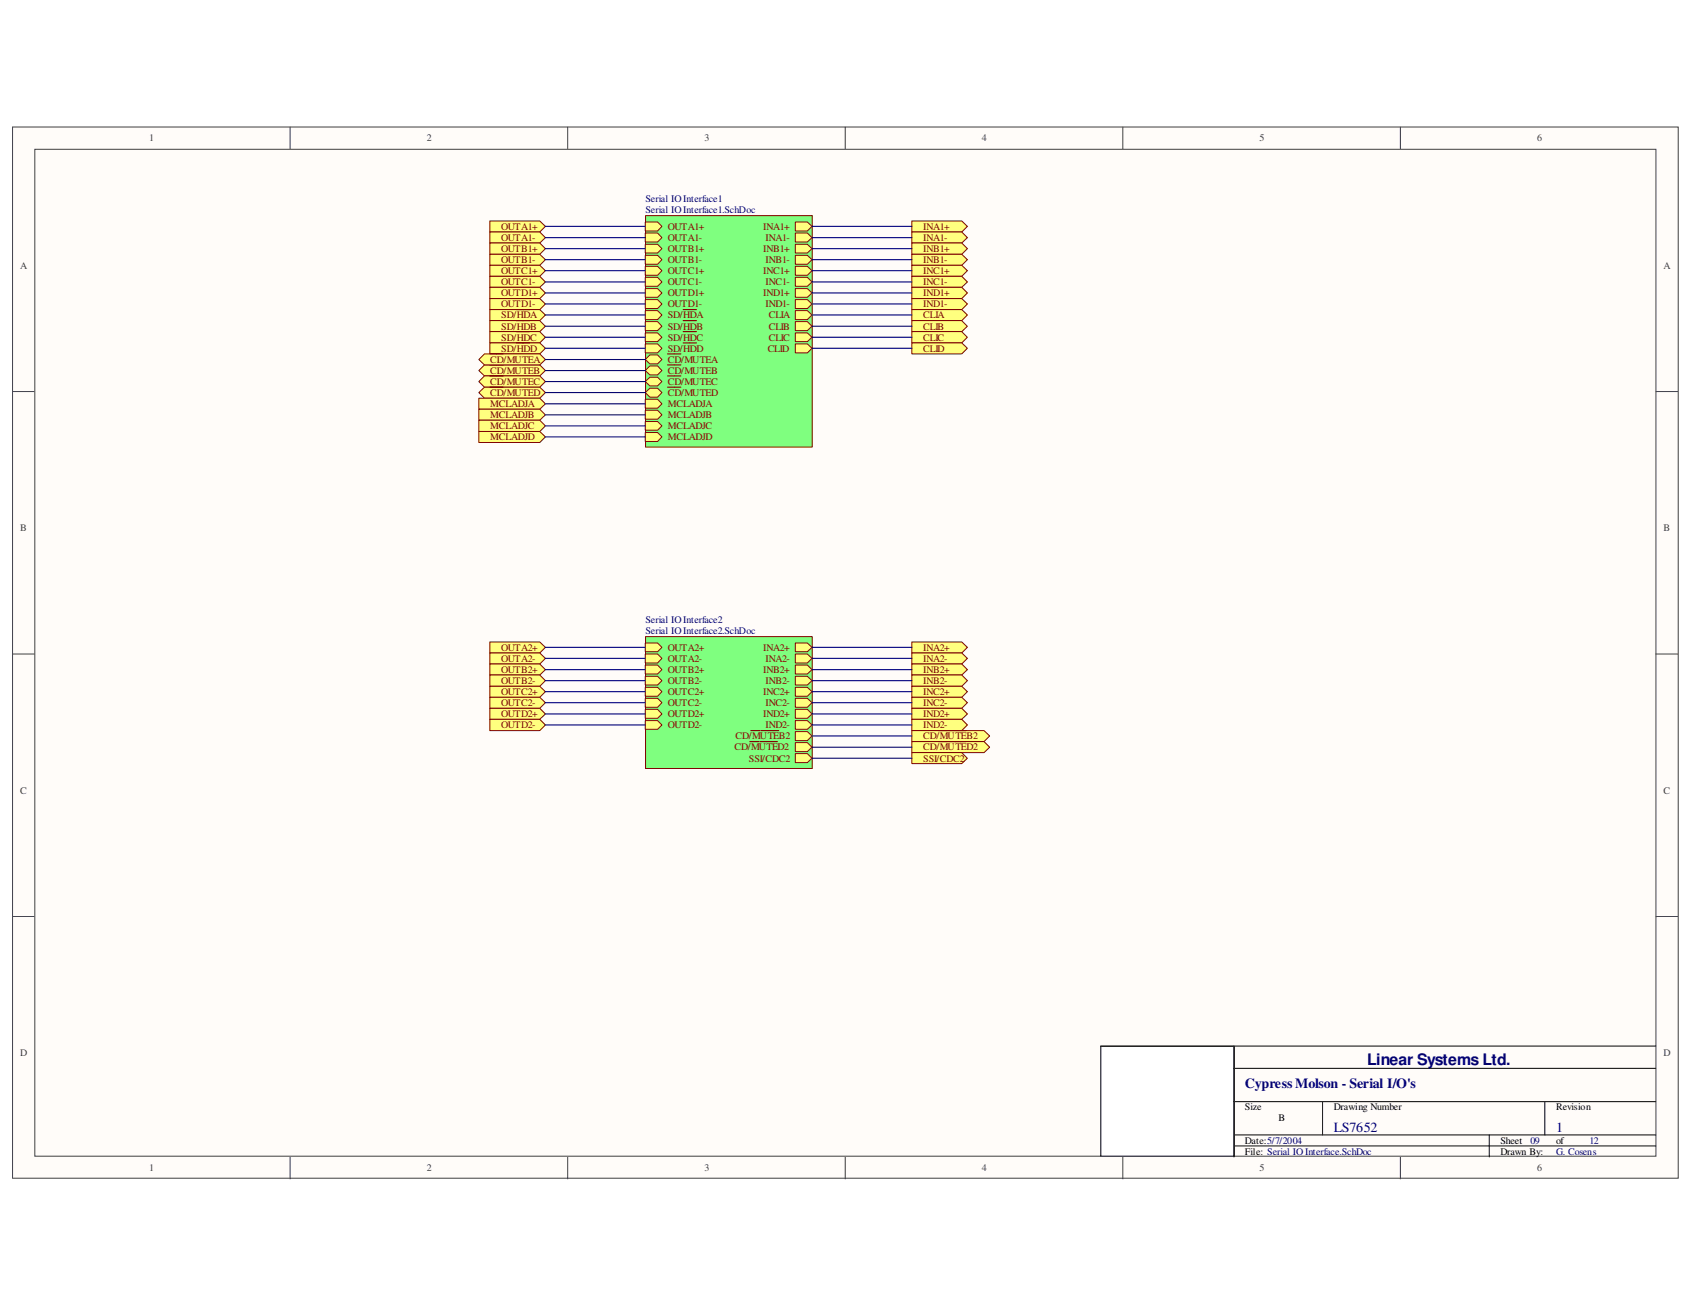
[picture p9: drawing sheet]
<svg xmlns="http://www.w3.org/2000/svg" width="279mm" height="216mm" viewBox="0 0 279 216" stroke-linecap="round" stroke-linejoin="round" font-family="sans-serif">
<path d="M2.1 21h275.4v173.8h-275.4z" fill="#fffcf9"/>
<path d="M2.1 21h275.4v173.8h-275.4z" fill="none" stroke="#3f3f3f" stroke-width=".17"/>
<path d="M5.8 24.7h268v166.4h-268z" fill="#fffcf9"/>
<g fill="none" stroke="#3f3f3f" stroke-width=".17">
<path d="M5.8 24.7h268v166.4h-268zM48 21v3.6M93.9 21v3.6M139.7 21v3.6M185.6 21v3.6M231.5 21v3.6M2.1 64.7h3.6M273.7 64.7h3.7M2.1 108.1h3.6M273.7 108.1h3.7M2.1 151.5h3.6M273.7 151.5h3.7"/>
<path d="M48 191.3v3.6M93.9 191.3v3.6M139.7 191.3v3.6M185.6 191.3v3.6M231.5 191.3v3.6"/>
</g>
<path d="M81 36.5h8.2l1 .9-1 1h-8.2z" fill-rule="evenodd" fill="#ffff7f"/>
<path d="M81 36.5h8.2l1 .9-1 1h-8.2z" fill="none" stroke="#7f0000" stroke-width=".17"/>
<path d="M81 38.4h8.2l1 .9-1 .9h-8.2z" fill-rule="evenodd" fill="#ffff7f"/>
<path d="M81 38.4h8.2l1 .9-1 .9h-8.2z" fill="none" stroke="#7f0000" stroke-width=".17"/>
<path d="M81 106.1h8.2l1 .9-1 .9h-8.2z" fill-rule="evenodd" fill="#ffff7f"/>
<path d="M81 106.1h8.2l1 .9-1 .9h-8.2z" fill="none" stroke="#7f0000" stroke-width=".17"/>
<path d="M81 107.9h8.2l1 .9-1 1h-8.2z" fill-rule="evenodd" fill="#ffff7f"/>
<path d="M81 107.9h8.2l1 .9-1 1h-8.2z" fill="none" stroke="#7f0000" stroke-width=".17"/>
<path d="M81 40.2h8.2l1 .9-1 .9h-8.2z" fill-rule="evenodd" fill="#ffff7f"/>
<path d="M81 40.2h8.2l1 .9-1 .9h-8.2z" fill="none" stroke="#7f0000" stroke-width=".17"/>
<path d="M81 42h8.2l1 .9-1 1h-8.2z" fill-rule="evenodd" fill="#ffff7f"/>
<path d="M81 42h8.2l1 .9-1 1h-8.2z" fill="none" stroke="#7f0000" stroke-width=".17"/>
<path d="M81 109.8h8.2l1 .9-1 .9h-8.2z" fill-rule="evenodd" fill="#ffff7f"/>
<path d="M81 109.8h8.2l1 .9-1 .9h-8.2z" fill="none" stroke="#7f0000" stroke-width=".17"/>
<path d="M81 111.6h8.2l1 .9-1 1h-8.2z" fill-rule="evenodd" fill="#ffff7f"/>
<path d="M81 111.6h8.2l1 .9-1 1h-8.2z" fill="none" stroke="#7f0000" stroke-width=".17"/>
<path d="M81 43.9h8.2l1 .8-1 1h-8.2z" fill-rule="evenodd" fill="#ffff7f"/>
<path d="M81 43.9h8.2l1 .8-1 1h-8.2z" fill="none" stroke="#7f0000" stroke-width=".17"/>
<path d="M81 45.7h8.2l1 .9-1 .9h-8.2z" fill-rule="evenodd" fill="#ffff7f"/>
<path d="M81 45.7h8.2l1 .9-1 .9h-8.2z" fill="none" stroke="#7f0000" stroke-width=".17"/>
<path d="M81 113.5h8.2l1 .8-1 1h-8.2z" fill-rule="evenodd" fill="#ffff7f"/>
<path d="M81 113.5h8.2l1 .8-1 1h-8.2z" fill="none" stroke="#7f0000" stroke-width=".17"/>
<path d="M81 115.3h8.2l1 .9-1 .9h-8.2z" fill-rule="evenodd" fill="#ffff7f"/>
<path d="M81 115.3h8.2l1 .9-1 .9h-8.2z" fill="none" stroke="#7f0000" stroke-width=".17"/>
<path d="M81 47.5h8.2l1 .9-1 1h-8.2z" fill-rule="evenodd" fill="#ffff7f"/>
<path d="M81 47.5h8.2l1 .9-1 1h-8.2z" fill="none" stroke="#7f0000" stroke-width=".17"/>
<path d="M81 49.4h8.2l1 .8-1 1h-8.2z" fill-rule="evenodd" fill="#ffff7f"/>
<path d="M81 49.4h8.2l1 .8-1 1h-8.2z" fill="none" stroke="#7f0000" stroke-width=".17"/>
<path d="M81 117.1h8.2l1 .9-1 .9h-8.2z" fill-rule="evenodd" fill="#ffff7f"/>
<path d="M81 117.1h8.2l1 .9-1 .9h-8.2z" fill="none" stroke="#7f0000" stroke-width=".17"/>
<path d="M81 118.9h8.2l1 .9-1 1h-8.2z" fill-rule="evenodd" fill="#ffff7f"/>
<path d="M81 118.9h8.2l1 .9-1 1h-8.2z" fill="none" stroke="#7f0000" stroke-width=".17"/>
<path d="M150.7 36.5h8.3l.9 .9-.9 1h-8.3z" fill-rule="evenodd" fill="#ffff7f"/>
<path d="M150.7 36.5h8.3l.9 .9-.9 1h-8.3z" fill="none" stroke="#7f0000" stroke-width=".17"/>
<path d="M150.7 38.4h8.3l.9 .9-.9 .9h-8.3z" fill-rule="evenodd" fill="#ffff7f"/>
<path d="M150.7 38.4h8.3l.9 .9-.9 .9h-8.3z" fill="none" stroke="#7f0000" stroke-width=".17"/>
<path d="M150.7 106.1h8.3l.9 .9-.9 .9h-8.3z" fill-rule="evenodd" fill="#ffff7f"/>
<path d="M150.7 106.1h8.3l.9 .9-.9 .9h-8.3z" fill="none" stroke="#7f0000" stroke-width=".17"/>
<path d="M150.7 107.9h8.3l.9 .9-.9 1h-8.3z" fill-rule="evenodd" fill="#ffff7f"/>
<path d="M150.7 107.9h8.3l.9 .9-.9 1h-8.3z" fill="none" stroke="#7f0000" stroke-width=".17"/>
<path d="M150.7 40.2h8.3l.9 .9-.9 .9h-8.3z" fill-rule="evenodd" fill="#ffff7f"/>
<path d="M150.7 40.2h8.3l.9 .9-.9 .9h-8.3z" fill="none" stroke="#7f0000" stroke-width=".17"/>
<path d="M150.7 42h8.3l.9 .9-.9 1h-8.3z" fill-rule="evenodd" fill="#ffff7f"/>
<path d="M150.7 42h8.3l.9 .9-.9 1h-8.3z" fill="none" stroke="#7f0000" stroke-width=".17"/>
<path d="M150.7 109.8h8.3l.9 .9-.9 .9h-8.3z" fill-rule="evenodd" fill="#ffff7f"/>
<path d="M150.7 109.8h8.3l.9 .9-.9 .9h-8.3z" fill="none" stroke="#7f0000" stroke-width=".17"/>
<path d="M150.7 111.6h8.3l.9 .9-.9 1h-8.3z" fill-rule="evenodd" fill="#ffff7f"/>
<path d="M150.7 111.6h8.3l.9 .9-.9 1h-8.3z" fill="none" stroke="#7f0000" stroke-width=".17"/>
<path d="M150.7 43.9h8.3l.9 .8-.9 1h-8.3z" fill-rule="evenodd" fill="#ffff7f"/>
<path d="M150.7 43.9h8.3l.9 .8-.9 1h-8.3z" fill="none" stroke="#7f0000" stroke-width=".17"/>
<path d="M150.7 45.7h8.3l.9 .9-.9 .9h-8.3z" fill-rule="evenodd" fill="#ffff7f"/>
<path d="M150.7 45.7h8.3l.9 .9-.9 .9h-8.3z" fill="none" stroke="#7f0000" stroke-width=".17"/>
<path d="M150.7 113.5h8.3l.9 .8-.9 1h-8.3z" fill-rule="evenodd" fill="#ffff7f"/>
<path d="M150.7 113.5h8.3l.9 .8-.9 1h-8.3z" fill="none" stroke="#7f0000" stroke-width=".17"/>
<path d="M150.7 115.3h8.3l.9 .9-.9 .9h-8.3z" fill-rule="evenodd" fill="#ffff7f"/>
<path d="M150.7 115.3h8.3l.9 .9-.9 .9h-8.3z" fill="none" stroke="#7f0000" stroke-width=".17"/>
<path d="M150.7 47.5h8.3l.9 .9-.9 1h-8.3z" fill-rule="evenodd" fill="#ffff7f"/>
<path d="M150.7 47.5h8.3l.9 .9-.9 1h-8.3z" fill="none" stroke="#7f0000" stroke-width=".17"/>
<path d="M150.7 49.4h8.3l.9 .8-.9 1h-8.3z" fill-rule="evenodd" fill="#ffff7f"/>
<path d="M150.7 49.4h8.3l.9 .8-.9 1h-8.3z" fill="none" stroke="#7f0000" stroke-width=".17"/>
<path d="M150.7 117.1h8.3l.9 .9-.9 .9h-8.3z" fill-rule="evenodd" fill="#ffff7f"/>
<path d="M150.7 117.1h8.3l.9 .9-.9 .9h-8.3z" fill="none" stroke="#7f0000" stroke-width=".17"/>
<path d="M150.7 118.9h8.3l.9 .9-.9 1h-8.3z" fill-rule="evenodd" fill="#ffff7f"/>
<path d="M150.7 118.9h8.3l.9 .9-.9 1h-8.3z" fill="none" stroke="#7f0000" stroke-width=".17"/>
<path d="M81 51.2h8.2l1 .9-1 .9h-8.2z" fill-rule="evenodd" fill="#ffff7f"/>
<path d="M81 51.2h8.2l1 .9-1 .9h-8.2z" fill="none" stroke="#7f0000" stroke-width=".17"/>
<path d="M85.4 51.2h2.2" fill="none" stroke="#7f0000" stroke-width=".18"/>
<path d="M81 53h8.2l1 .9-1 .9h-8.2z" fill-rule="evenodd" fill="#ffff7f"/>
<path d="M81 53h8.2l1 .9-1 .9h-8.2z" fill="none" stroke="#7f0000" stroke-width=".17"/>
<path d="M85.4 53h2.2" fill="none" stroke="#7f0000" stroke-width=".18"/>
<path d="M81 54.8h8.2l1 1-1 .9h-8.2z" fill-rule="evenodd" fill="#ffff7f"/>
<path d="M81 54.8h8.2l1 1-1 .9h-8.2z" fill="none" stroke="#7f0000" stroke-width=".17"/>
<path d="M85.4 54.8h2.2" fill="none" stroke="#7f0000" stroke-width=".18"/>
<path d="M81 56.7h8.2l1 .9-1 .9h-8.2z" fill-rule="evenodd" fill="#ffff7f"/>
<path d="M81 56.7h8.2l1 .9-1 .9h-8.2z" fill="none" stroke="#7f0000" stroke-width=".17"/>
<path d="M85.4 56.7h2.2" fill="none" stroke="#7f0000" stroke-width=".18"/>
<path d="M79.2 61.3l.9-1h9.1l1 1-1 .8h-9.1z" fill-rule="evenodd" fill="#ffff7f"/>
<path d="M79.2 61.3l.9-1h9.1l1 1-1 .8h-9.1z" fill="none" stroke="#7f0000" stroke-width=".17"/>
<path d="M81 60.3h2.2" fill="none" stroke="#7f0000" stroke-width=".18"/>
<path d="M79.2 63.1l.9-1h9.1l1 1-1 .9h-9.1z" fill-rule="evenodd" fill="#ffff7f"/>
<path d="M79.2 63.1l.9-1h9.1l1 1-1 .9h-9.1z" fill="none" stroke="#7f0000" stroke-width=".17"/>
<path d="M81 62.1h2.2" fill="none" stroke="#7f0000" stroke-width=".18"/>
<path d="M79.2 59.4l.9-.9h9.1l1 .9-1 .9h-9.1z" fill-rule="evenodd" fill="#ffff7f"/>
<path d="M79.2 59.4l.9-.9h9.1l1 .9-1 .9h-9.1z" fill="none" stroke="#7f0000" stroke-width=".17"/>
<path d="M81 58.5h2.2" fill="none" stroke="#7f0000" stroke-width=".18"/>
<path d="M79.2 64.9l.9-.9h9.1l1 .9-1 .9h-9.1z" fill-rule="evenodd" fill="#ffff7f"/>
<path d="M79.2 64.9l.9-.9h9.1l1 .9-1 .9h-9.1z" fill="none" stroke="#7f0000" stroke-width=".17"/>
<path d="M81 64h2.2" fill="none" stroke="#7f0000" stroke-width=".18"/>
<path d="M79.2 65.8h10l1 1-1 .8h-10z" fill-rule="evenodd" fill="#ffff7f"/>
<path d="M79.2 65.8h10l1 1-1 .8h-10z" fill="none" stroke="#7f0000" stroke-width=".17"/>
<path d="M79.2 67.6h10l1 1-1 .9h-10z" fill-rule="evenodd" fill="#ffff7f"/>
<path d="M79.2 67.6h10l1 1-1 .9h-10z" fill="none" stroke="#7f0000" stroke-width=".17"/>
<path d="M79.2 69.5h10l1 .9-1 .9h-10z" fill-rule="evenodd" fill="#ffff7f"/>
<path d="M79.2 69.5h10l1 .9-1 .9h-10z" fill="none" stroke="#7f0000" stroke-width=".17"/>
<path d="M79.2 71.3h10l1 .9-1 1h-10z" fill-rule="evenodd" fill="#ffff7f"/>
<path d="M79.2 71.3h10l1 .9-1 1h-10z" fill="none" stroke="#7f0000" stroke-width=".17"/>
<path d="M150.7 51.2h8.3l.9 .9-.9 .9h-8.3z" fill-rule="evenodd" fill="#ffff7f"/>
<path d="M150.7 51.2h8.3l.9 .9-.9 .9h-8.3z" fill="none" stroke="#7f0000" stroke-width=".17"/>
<path d="M150.7 53h8.3l.9 .9-.9 .9h-8.3z" fill-rule="evenodd" fill="#ffff7f"/>
<path d="M150.7 53h8.3l.9 .9-.9 .9h-8.3z" fill="none" stroke="#7f0000" stroke-width=".17"/>
<path d="M150.7 54.8h8.3l.9 1-.9 .9h-8.3z" fill-rule="evenodd" fill="#ffff7f"/>
<path d="M150.7 54.8h8.3l.9 1-.9 .9h-8.3z" fill="none" stroke="#7f0000" stroke-width=".17"/>
<path d="M150.7 56.7h8.3l.9 .9-.9 .9h-8.3z" fill-rule="evenodd" fill="#ffff7f"/>
<path d="M150.7 56.7h8.3l.9 .9-.9 .9h-8.3z" fill="none" stroke="#7f0000" stroke-width=".17"/>
<path d="M150.7 120.8h12l.9 .9-.9 .9h-12z" fill-rule="evenodd" fill="#ffff7f"/>
<path d="M150.7 120.8h12l.9 .9-.9 .9h-12z" fill="none" stroke="#7f0000" stroke-width=".17"/>
<path d="M155.2 120.8h1.4M156.8 120.8h2.9" fill="none" stroke="#7f0000" stroke-width=".18"/>
<path d="M150.7 122.6h12l.9 .9-.9 .9h-12z" fill-rule="evenodd" fill="#ffff7f"/>
<path d="M150.7 122.6h12l.9 .9-.9 .9h-12z" fill="none" stroke="#7f0000" stroke-width=".17"/>
<path d="M155.2 122.6h1.4M156.8 122.6h2.9" fill="none" stroke="#7f0000" stroke-width=".18"/>
<path d="M150.7 124.4h8.3l.9 .9-.9 .9h-8.3z" fill-rule="evenodd" fill="#ffff7f"/>
<path d="M150.7 124.4h8.3l.9 .9-.9 .9h-8.3z" fill="none" stroke="#7f0000" stroke-width=".17"/>
<path d="M106.8 35.7h27.5v38.2h-27.5z" fill="#7fff7f"/>
<path d="M106.7 35.6h27.6v38.3h-27.6z" fill="none" stroke="#7f0000" stroke-width=".17"/>
<path d="M106.7 36.7h2l.7 .7-.7 .8h-2z" fill-rule="evenodd" fill="#ffff7f"/>
<path d="M106.7 36.7h2l.7 .7-.7 .8h-2z" fill="none" stroke="#7f0000" stroke-width=".17"/>
<path d="M106.7 38.5h2l.7 .8-.7 .7h-2z" fill-rule="evenodd" fill="#ffff7f"/>
<path d="M106.7 38.5h2l.7 .8-.7 .7h-2z" fill="none" stroke="#7f0000" stroke-width=".17"/>
<path d="M106.7 40.4h2l.7 .7-.7 .7h-2z" fill-rule="evenodd" fill="#ffff7f"/>
<path d="M106.7 40.4h2l.7 .7-.7 .7h-2z" fill="none" stroke="#7f0000" stroke-width=".17"/>
<path d="M106.7 42.2h2l.7 .7-.7 .8h-2z" fill-rule="evenodd" fill="#ffff7f"/>
<path d="M106.7 42.2h2l.7 .7-.7 .8h-2z" fill="none" stroke="#7f0000" stroke-width=".17"/>
<path d="M106.7 44h2l.7 .7-.7 .8h-2z" fill-rule="evenodd" fill="#ffff7f"/>
<path d="M106.7 44h2l.7 .7-.7 .8h-2z" fill="none" stroke="#7f0000" stroke-width=".17"/>
<path d="M106.7 45.8h2l.7 .8-.7 .7h-2z" fill-rule="evenodd" fill="#ffff7f"/>
<path d="M106.7 45.8h2l.7 .8-.7 .7h-2z" fill="none" stroke="#7f0000" stroke-width=".17"/>
<path d="M106.7 47.7h2l.7 .7-.7 .7h-2z" fill-rule="evenodd" fill="#ffff7f"/>
<path d="M106.7 47.7h2l.7 .7-.7 .7h-2z" fill="none" stroke="#7f0000" stroke-width=".17"/>
<path d="M106.7 49.5h2l.7 .7-.7 .8h-2z" fill-rule="evenodd" fill="#ffff7f"/>
<path d="M106.7 49.5h2l.7 .7-.7 .8h-2z" fill="none" stroke="#7f0000" stroke-width=".17"/>
<path d="M131.5 36.7h2l.7 .7-.7 .8h-2z" fill-rule="evenodd" fill="#ffff7f"/>
<path d="M131.5 36.7h2l.7 .7-.7 .8h-2z" fill="none" stroke="#7f0000" stroke-width=".17"/>
<path d="M131.5 38.5h2l.7 .8-.7 .7h-2z" fill-rule="evenodd" fill="#ffff7f"/>
<path d="M131.5 38.5h2l.7 .8-.7 .7h-2z" fill="none" stroke="#7f0000" stroke-width=".17"/>
<path d="M131.5 40.4h2l.7 .7-.7 .7h-2z" fill-rule="evenodd" fill="#ffff7f"/>
<path d="M131.5 40.4h2l.7 .7-.7 .7h-2z" fill="none" stroke="#7f0000" stroke-width=".17"/>
<path d="M131.5 42.2h2l.7 .7-.7 .8h-2z" fill-rule="evenodd" fill="#ffff7f"/>
<path d="M131.5 42.2h2l.7 .7-.7 .8h-2z" fill="none" stroke="#7f0000" stroke-width=".17"/>
<path d="M131.5 44h2l.7 .7-.7 .8h-2z" fill-rule="evenodd" fill="#ffff7f"/>
<path d="M131.5 44h2l.7 .7-.7 .8h-2z" fill="none" stroke="#7f0000" stroke-width=".17"/>
<path d="M131.5 45.8h2l.7 .8-.7 .7h-2z" fill-rule="evenodd" fill="#ffff7f"/>
<path d="M131.5 45.8h2l.7 .8-.7 .7h-2z" fill="none" stroke="#7f0000" stroke-width=".17"/>
<path d="M131.5 47.7h2l.7 .7-.7 .7h-2z" fill-rule="evenodd" fill="#ffff7f"/>
<path d="M131.5 47.7h2l.7 .7-.7 .7h-2z" fill="none" stroke="#7f0000" stroke-width=".17"/>
<path d="M131.5 49.5h2l.7 .7-.7 .8h-2z" fill-rule="evenodd" fill="#ffff7f"/>
<path d="M131.5 49.5h2l.7 .7-.7 .8h-2z" fill="none" stroke="#7f0000" stroke-width=".17"/>
<path d="M106.7 51.4h2l.7 .7-.7 .7h-2z" fill-rule="evenodd" fill="#ffff7f"/>
<path d="M106.7 51.4h2l.7 .7-.7 .7h-2z" fill="none" stroke="#7f0000" stroke-width=".17"/>
<path d="M112.9 51.2h2.2" fill="none" stroke="#7f0000" stroke-width=".18"/>
<path d="M106.7 53.2h2l.7 .7-.7 .8h-2z" fill-rule="evenodd" fill="#ffff7f"/>
<path d="M106.7 53.2h2l.7 .7-.7 .8h-2z" fill="none" stroke="#7f0000" stroke-width=".17"/>
<path d="M112.9 53h2.2" fill="none" stroke="#7f0000" stroke-width=".18"/>
<path d="M106.7 55h2l.7 .8-.7 .7h-2z" fill-rule="evenodd" fill="#ffff7f"/>
<path d="M106.7 55h2l.7 .8-.7 .7h-2z" fill="none" stroke="#7f0000" stroke-width=".17"/>
<path d="M112.9 54.8h2.2" fill="none" stroke="#7f0000" stroke-width=".18"/>
<path d="M106.7 56.9h2l.7 .7-.7 .7h-2z" fill-rule="evenodd" fill="#ffff7f"/>
<path d="M106.7 56.9h2l.7 .7-.7 .7h-2z" fill="none" stroke="#7f0000" stroke-width=".17"/>
<path d="M112.9 56.7h2.2" fill="none" stroke="#7f0000" stroke-width=".18"/>
<path d="M106.7 61.3l.7-.8h1.3l.7 .8-.7 .7h-1.3z" fill-rule="evenodd" fill="#ffff7f"/>
<path d="M106.7 61.3l.7-.8h1.3l.7 .8-.7 .7h-1.3z" fill="none" stroke="#7f0000" stroke-width=".17"/>
<path d="M110.4 60.3h2.2" fill="none" stroke="#7f0000" stroke-width=".18"/>
<path d="M106.7 63.1l.7-.7h1.3l.7 .7-.7 .7h-1.3z" fill-rule="evenodd" fill="#ffff7f"/>
<path d="M106.7 63.1l.7-.7h1.3l.7 .7-.7 .7h-1.3z" fill="none" stroke="#7f0000" stroke-width=".17"/>
<path d="M110.4 62.1h2.2" fill="none" stroke="#7f0000" stroke-width=".18"/>
<path d="M106.7 59.4l.7-.7h1.3l.7 .7-.7 .8h-1.3z" fill-rule="evenodd" fill="#ffff7f"/>
<path d="M106.7 59.4l.7-.7h1.3l.7 .7-.7 .8h-1.3z" fill="none" stroke="#7f0000" stroke-width=".17"/>
<path d="M110.4 58.5h2.2" fill="none" stroke="#7f0000" stroke-width=".18"/>
<path d="M106.7 64.9l.7-.7h1.3l.7 .7-.7 .8h-1.3z" fill-rule="evenodd" fill="#ffff7f"/>
<path d="M106.7 64.9l.7-.7h1.3l.7 .7-.7 .8h-1.3z" fill="none" stroke="#7f0000" stroke-width=".17"/>
<path d="M110.4 64h2.2" fill="none" stroke="#7f0000" stroke-width=".18"/>
<path d="M106.7 66h2l.7 .8-.7 .7h-2z" fill-rule="evenodd" fill="#ffff7f"/>
<path d="M106.7 66h2l.7 .8-.7 .7h-2z" fill="none" stroke="#7f0000" stroke-width=".17"/>
<path d="M106.7 67.8h2l.7 .8-.7 .7h-2z" fill-rule="evenodd" fill="#ffff7f"/>
<path d="M106.7 67.8h2l.7 .8-.7 .7h-2z" fill="none" stroke="#7f0000" stroke-width=".17"/>
<path d="M106.7 69.7h2l.7 .7-.7 .7h-2z" fill-rule="evenodd" fill="#ffff7f"/>
<path d="M106.7 69.7h2l.7 .7-.7 .7h-2z" fill="none" stroke="#7f0000" stroke-width=".17"/>
<path d="M106.7 71.5h2l.7 .7-.7 .8h-2z" fill-rule="evenodd" fill="#ffff7f"/>
<path d="M106.7 71.5h2l.7 .7-.7 .8h-2z" fill="none" stroke="#7f0000" stroke-width=".17"/>
<path d="M131.5 51.4h2l.7 .7-.7 .7h-2z" fill-rule="evenodd" fill="#ffff7f"/>
<path d="M131.5 51.4h2l.7 .7-.7 .7h-2z" fill="none" stroke="#7f0000" stroke-width=".17"/>
<path d="M131.5 53.2h2l.7 .7-.7 .8h-2z" fill-rule="evenodd" fill="#ffff7f"/>
<path d="M131.5 53.2h2l.7 .7-.7 .8h-2z" fill="none" stroke="#7f0000" stroke-width=".17"/>
<path d="M131.5 55h2l.7 .8-.7 .7h-2z" fill-rule="evenodd" fill="#ffff7f"/>
<path d="M131.5 55h2l.7 .8-.7 .7h-2z" fill="none" stroke="#7f0000" stroke-width=".17"/>
<path d="M131.5 56.9h2l.7 .7-.7 .7h-2z" fill-rule="evenodd" fill="#ffff7f"/>
<path d="M131.5 56.9h2l.7 .7-.7 .7h-2z" fill="none" stroke="#7f0000" stroke-width=".17"/>
<path d="M106.8 105.3h27.5v21.7h-27.5z" fill="#7fff7f"/>
<path d="M106.7 105.2h27.6v21.8h-27.6z" fill="none" stroke="#7f0000" stroke-width=".17"/>
<path d="M106.7 106.3h2l.7 .7-.7 .7h-2z" fill-rule="evenodd" fill="#ffff7f"/>
<path d="M106.7 106.3h2l.7 .7-.7 .7h-2z" fill="none" stroke="#7f0000" stroke-width=".17"/>
<path d="M106.7 108.1h2l.7 .7-.7 .8h-2z" fill-rule="evenodd" fill="#ffff7f"/>
<path d="M106.7 108.1h2l.7 .7-.7 .8h-2z" fill="none" stroke="#7f0000" stroke-width=".17"/>
<path d="M106.7 109.9h2l.7 .8-.7 .7h-2z" fill-rule="evenodd" fill="#ffff7f"/>
<path d="M106.7 109.9h2l.7 .8-.7 .7h-2z" fill="none" stroke="#7f0000" stroke-width=".17"/>
<path d="M106.7 111.8h2l.7 .7-.7 .7h-2z" fill-rule="evenodd" fill="#ffff7f"/>
<path d="M106.7 111.8h2l.7 .7-.7 .7h-2z" fill="none" stroke="#7f0000" stroke-width=".17"/>
<path d="M106.7 113.6h2l.7 .7-.7 .8h-2z" fill-rule="evenodd" fill="#ffff7f"/>
<path d="M106.7 113.6h2l.7 .7-.7 .8h-2z" fill="none" stroke="#7f0000" stroke-width=".17"/>
<path d="M106.7 115.4h2l.7 .8-.7 .7h-2z" fill-rule="evenodd" fill="#ffff7f"/>
<path d="M106.7 115.4h2l.7 .8-.7 .7h-2z" fill="none" stroke="#7f0000" stroke-width=".17"/>
<path d="M106.7 117.3h2l.7 .7-.7 .7h-2z" fill-rule="evenodd" fill="#ffff7f"/>
<path d="M106.7 117.3h2l.7 .7-.7 .7h-2z" fill="none" stroke="#7f0000" stroke-width=".17"/>
<path d="M106.7 119.1h2l.7 .7-.7 .8h-2z" fill-rule="evenodd" fill="#ffff7f"/>
<path d="M106.7 119.1h2l.7 .7-.7 .8h-2z" fill="none" stroke="#7f0000" stroke-width=".17"/>
<path d="M131.5 106.3h2l.7 .7-.7 .7h-2z" fill-rule="evenodd" fill="#ffff7f"/>
<path d="M131.5 106.3h2l.7 .7-.7 .7h-2z" fill="none" stroke="#7f0000" stroke-width=".17"/>
<path d="M131.5 108.1h2l.7 .7-.7 .8h-2z" fill-rule="evenodd" fill="#ffff7f"/>
<path d="M131.5 108.1h2l.7 .7-.7 .8h-2z" fill="none" stroke="#7f0000" stroke-width=".17"/>
<path d="M131.5 109.9h2l.7 .8-.7 .7h-2z" fill-rule="evenodd" fill="#ffff7f"/>
<path d="M131.5 109.9h2l.7 .8-.7 .7h-2z" fill="none" stroke="#7f0000" stroke-width=".17"/>
<path d="M131.5 111.8h2l.7 .7-.7 .7h-2z" fill-rule="evenodd" fill="#ffff7f"/>
<path d="M131.5 111.8h2l.7 .7-.7 .7h-2z" fill="none" stroke="#7f0000" stroke-width=".17"/>
<path d="M131.5 113.6h2l.7 .7-.7 .8h-2z" fill-rule="evenodd" fill="#ffff7f"/>
<path d="M131.5 113.6h2l.7 .7-.7 .8h-2z" fill="none" stroke="#7f0000" stroke-width=".17"/>
<path d="M131.5 115.4h2l.7 .8-.7 .7h-2z" fill-rule="evenodd" fill="#ffff7f"/>
<path d="M131.5 115.4h2l.7 .8-.7 .7h-2z" fill="none" stroke="#7f0000" stroke-width=".17"/>
<path d="M131.5 117.3h2l.7 .7-.7 .7h-2z" fill-rule="evenodd" fill="#ffff7f"/>
<path d="M131.5 117.3h2l.7 .7-.7 .7h-2z" fill="none" stroke="#7f0000" stroke-width=".17"/>
<path d="M131.5 119.1h2l.7 .7-.7 .8h-2z" fill-rule="evenodd" fill="#ffff7f"/>
<path d="M131.5 119.1h2l.7 .7-.7 .8h-2z" fill="none" stroke="#7f0000" stroke-width=".17"/>
<path d="M131.5 120.9h2l.7 .8-.7 .7h-2z" fill-rule="evenodd" fill="#ffff7f"/>
<path d="M131.5 120.9h2l.7 .8-.7 .7h-2z" fill="none" stroke="#7f0000" stroke-width=".17"/>
<path d="M124.1 120.8h1.5M125.8 120.8h2.9" fill="none" stroke="#7f0000" stroke-width=".18"/>
<path d="M131.5 122.8h2l.7 .7-.7 .7h-2z" fill-rule="evenodd" fill="#ffff7f"/>
<path d="M131.5 122.8h2l.7 .7-.7 .7h-2z" fill="none" stroke="#7f0000" stroke-width=".17"/>
<path d="M124 122.6h1.4M125.6 122.6h2.9" fill="none" stroke="#7f0000" stroke-width=".18"/>
<path d="M131.5 124.6h2l.7 .7-.7 .8h-2z" fill-rule="evenodd" fill="#ffff7f"/>
<path d="M131.5 124.6h2l.7 .7-.7 .8h-2z" fill="none" stroke="#7f0000" stroke-width=".17"/>
<g fill="none" stroke="#00007f" stroke-width=".18">
<path d="M90.2 37.4h16.5M90.2 39.3h16.5M134.2 37.4h16.5M134.2 39.3h16.5M90.2 41.1h16.5M90.2 42.9h16.5M90.2 44.7h16.5M90.2 46.6h16.5M90.2 48.4h16.5M90.2 50.2h16.5M90.2 52.1h16.5M90.2 53.9h16.5"/>
<path d="M90.2 55.8h16.5M90.2 57.6h16.5M90.2 59.4h16.5M134.2 41.1h16.5M134.2 42.9h16.5M134.2 44.7h16.5M134.2 46.6h16.5M134.2 48.4h16.5M134.2 50.2h16.5M134.2 52.1h16.5M134.2 53.9h16.5M134.2 55.8h16.5"/>
<path d="M134.2 57.6h16.5M90.2 61.3h16.5M90.2 63.1h16.5M90.2 64.9h16.5M90.2 66.8h16.5M90.2 68.6h16.5M90.2 70.4h16.5M90.2 72.2h16.5M90.2 107h16.5M90.2 108.8h16.5M90.2 110.7h16.5M90.2 112.5h16.5"/>
<path d="M90.2 114.3h16.5M90.2 116.2h16.5M90.2 118h16.5M90.2 119.8h16.5M134.2 107h16.5M134.2 108.8h16.5M134.2 110.7h16.5M134.2 112.5h16.5M134.2 114.3h16.5M134.2 116.2h16.5M134.2 118h16.5M134.2 119.8h16.5"/>
<path d="M134.2 121.7h16.5M134.2 123.5h16.5M134.2 125.3h16.5"/>
</g>
<path d="M182 173h22v18.3h-22z" fill-rule="evenodd" fill="#fff"/>
<path d="M181.9 172.9h91.8M182 173h22v18.1h-22zM204 176.6h69.7M204 172.9v18.4M204 182.1h69.7M204 187.6h69.7M204 189.4h69.7M218.7 182.1v5.5M246.2 187.6v3.7M255.4 182.1v5.5" fill="none" stroke="#000" stroke-width=".17"/>
<text font-size="2.6" fill="#00007f" x="226" y="176">Linear Systems Ltd.</text>
<g font-size="2.3" fill="#00007f">
<text x="205.8" y="179.8">Cypress Molson - Serial I/O's</text>
<text x="220.5" y="187.1">LS7652</text>
<text x="257.3" y="187.1">1</text>
</g>
<g font-size="1.7" fill="#3f3f3f">
<text x="24.6" y="23.3">1</text>
<text x="70.6" y="23.3">2</text>
<text x="116.5" y="23.3">3</text>
<text x="162.3" y="23.3">4</text>
<text x="208.2" y="23.3">5</text>
<text x="254.1" y="23.3">6</text>
<text x="3.3" y="44.4">A</text>
<text x="275" y="44.4">A</text>
<text x="3.3" y="87.8">B</text>
<text x="275" y="87.8">B</text>
<text x="3.3" y="131.2">C</text>
<text x="275" y="131.2">C</text>
<text x="3.3" y="174.6">D</text>
<text x="275" y="174.6">D</text>
<text x="24.6" y="193.6">1</text>
<text x="70.6" y="193.6">2</text>
<text x="116.5" y="193.6">3</text>
<text x="162.3" y="193.6">4</text>
<text x="208.2" y="193.6">5</text>
<text x="254.1" y="193.6">6</text>
</g>
<g font-size="1.7" fill="#00007f">
<text x="106.7" y="35.2">Serial IOInterface1.SchDoc</text>
<text x="106.7" y="33.4">Serial IOInterface1</text>
<text x="106.7" y="104.8">Serial IOInterface2.SchDoc</text>
<text x="106.7" y="103">Serial IOInterface2</text>
<text x="253" y="189.1">09</text>
<text x="257.3" y="190.9">G. Cosens</text>
<text x="262.8" y="189.1">12</text>
</g>
<g font-size="1.7" fill="#7f0000">
<text x="82.8" y="38">OUTA1+</text>
<text x="82.8" y="39.8">OUTA1-</text>
<text x="82.8" y="41.7">OUTB1+</text>
<text x="110.4" y="38">OUTA1+</text>
<text x="110.4" y="39.8">OUTA1-</text>
<text x="110.4" y="41.7">OUTB1+</text>
<text x="126.2" y="38">INA1+</text>
<text x="126.2" y="41.7">INB1+</text>
<text x="126.5" y="39.8">INA1-</text>
<text x="152.6" y="38">INA1+</text>
<text x="152.6" y="39.8">INA1-</text>
<text x="152.6" y="41.7">INB1+</text>
<text x="82.8" y="43.5">OUTB1-</text>
<text x="82.8" y="45.3">OUTC1+</text>
<text x="82.8" y="47.2">OUTC1-</text>
<text x="110.4" y="43.5">OUTB1-</text>
<text x="110.4" y="45.3">OUTC1+</text>
<text x="110.4" y="47.2">OUTC1-</text>
<text x="126.2" y="45.3">INC1+</text>
<text x="126.5" y="43.5">INB1-</text>
<text x="126.5" y="47.2">INC1-</text>
<text x="152.6" y="43.5">INB1-</text>
<text x="152.6" y="45.3">INC1+</text>
<text x="152.6" y="47.2">INC1-</text>
<text x="82.8" y="49">OUTD1+</text>
<text x="82.8" y="50.8">OUTD1-</text>
<text x="82.8" y="52.6">SD/HDA</text>
<text x="110.4" y="49">OUTD1+</text>
<text x="110.4" y="50.8">OUTD1-</text>
<text x="110.4" y="52.6">SD/HDA</text>
<text x="126.2" y="49">IND1+</text>
<text x="126.5" y="50.8">IND1-</text>
<text x="127.1" y="52.6">CLIA</text>
<text x="152.6" y="49">IND1+</text>
<text x="152.6" y="50.8">IND1-</text>
<text x="152.6" y="52.6">CLIA</text>
<text x="81" y="59.9">CD/MUTEA</text>
<text x="82.8" y="54.5">SD/HDB</text>
<text x="82.8" y="56.3">SD/HDC</text>
<text x="82.8" y="58.1">SD/HDD</text>
<text x="110.4" y="54.5">SD/HDB</text>
<text x="110.4" y="56.3">SD/HDC</text>
<text x="110.4" y="58.1">SD/HDD</text>
<text x="110.4" y="59.9">CD/MUTEA</text>
<text x="126.9" y="58.1">CLID</text>
<text x="127.1" y="54.5">CLIB</text>
<text x="127.1" y="56.3">CLIC</text>
<text x="152.6" y="54.5">CLIB</text>
<text x="152.6" y="56.3">CLIC</text>
<text x="152.6" y="58.1">CLID</text>
<text x="81" y="61.8">CD/MUTEB</text>
<text x="81" y="63.6">CD/MUTEC</text>
<text x="81" y="65.4">CD/MUTED</text>
<text x="110.4" y="61.8">CD/MUTEB</text>
<text x="110.4" y="63.6">CD/MUTEC</text>
<text x="110.4" y="65.4">CD/MUTED</text>
<text x="81" y="67.3">MCLADJA</text>
<text x="81" y="69.1">MCLADJB</text>
<text x="81" y="71">MCLADJC</text>
<text x="110.4" y="67.3">MCLADJA</text>
<text x="110.4" y="69.1">MCLADJB</text>
<text x="110.4" y="71">MCLADJC</text>
<text x="81" y="72.8">MCLADJD</text>
<text x="110.4" y="72.8">MCLADJD</text>
<text x="82.8" y="107.6">OUTA2+</text>
<text x="110.4" y="107.6">OUTA2+</text>
<text x="126.2" y="107.6">INA2+</text>
<text x="152.6" y="107.6">INA2+</text>
<text x="82.8" y="109.4">OUTA2-</text>
<text x="82.8" y="111.3">OUTB2+</text>
<text x="82.8" y="113.1">OUTB2-</text>
<text x="110.4" y="109.4">OUTA2-</text>
<text x="110.4" y="111.3">OUTB2+</text>
<text x="110.4" y="113.1">OUTB2-</text>
<text x="126.2" y="111.3">INB2+</text>
<text x="126.5" y="109.4">INA2-</text>
<text x="126.5" y="113.1">INB2-</text>
<text x="152.6" y="109.4">INA2-</text>
<text x="152.6" y="111.3">INB2+</text>
<text x="152.6" y="113.1">INB2-</text>
<text x="82.8" y="114.9">OUTC2+</text>
<text x="82.8" y="116.7">OUTC2-</text>
<text x="82.8" y="118.6">OUTD2+</text>
<text x="110.4" y="114.9">OUTC2+</text>
<text x="110.4" y="116.7">OUTC2-</text>
<text x="110.4" y="118.6">OUTD2+</text>
<text x="126.2" y="114.9">INC2+</text>
<text x="126.2" y="118.6">IND2+</text>
<text x="126.5" y="116.7">INC2-</text>
<text x="152.6" y="114.9">INC2+</text>
<text x="152.6" y="116.7">INC2-</text>
<text x="152.6" y="118.6">IND2+</text>
<text x="82.8" y="120.4">OUTD2-</text>
<text x="110.4" y="120.4">OUTD2-</text>
<text x="121.4" y="124">CD/MUTED2</text>
<text x="121.6" y="122.2">CD/MUTEB2</text>
<text x="123.8" y="125.9">SSI/CDC2</text>
<text x="126.5" y="120.4">IND2-</text>
<text x="152.6" y="120.4">IND2-</text>
<text x="152.6" y="122.2">CD/MUTEB2</text>
<text x="152.6" y="124">CD/MUTED2</text>
<text x="152.6" y="125.9">SSI/CDC2</text>
</g>
<g font-size="1.7">
<text x="205.8" y="183.6">Size</text>
<text x="211.4" y="185.4">B</text>
<text x="220.5" y="183.6">Drawing Number</text>
<text x="257.3" y="183.6">Revision</text>
<text x="205.8" y="189.1">Date:5/7/2004</text>
<text x="205.8" y="190.9">File: Serial IO Interface.SchDoc</text>
<text x="248.1" y="189.1">Sheet</text>
<text x="248.1" y="190.9">Drawn By:</text>
<text x="257.3" y="189.1">of</text>
</g>
</svg>
